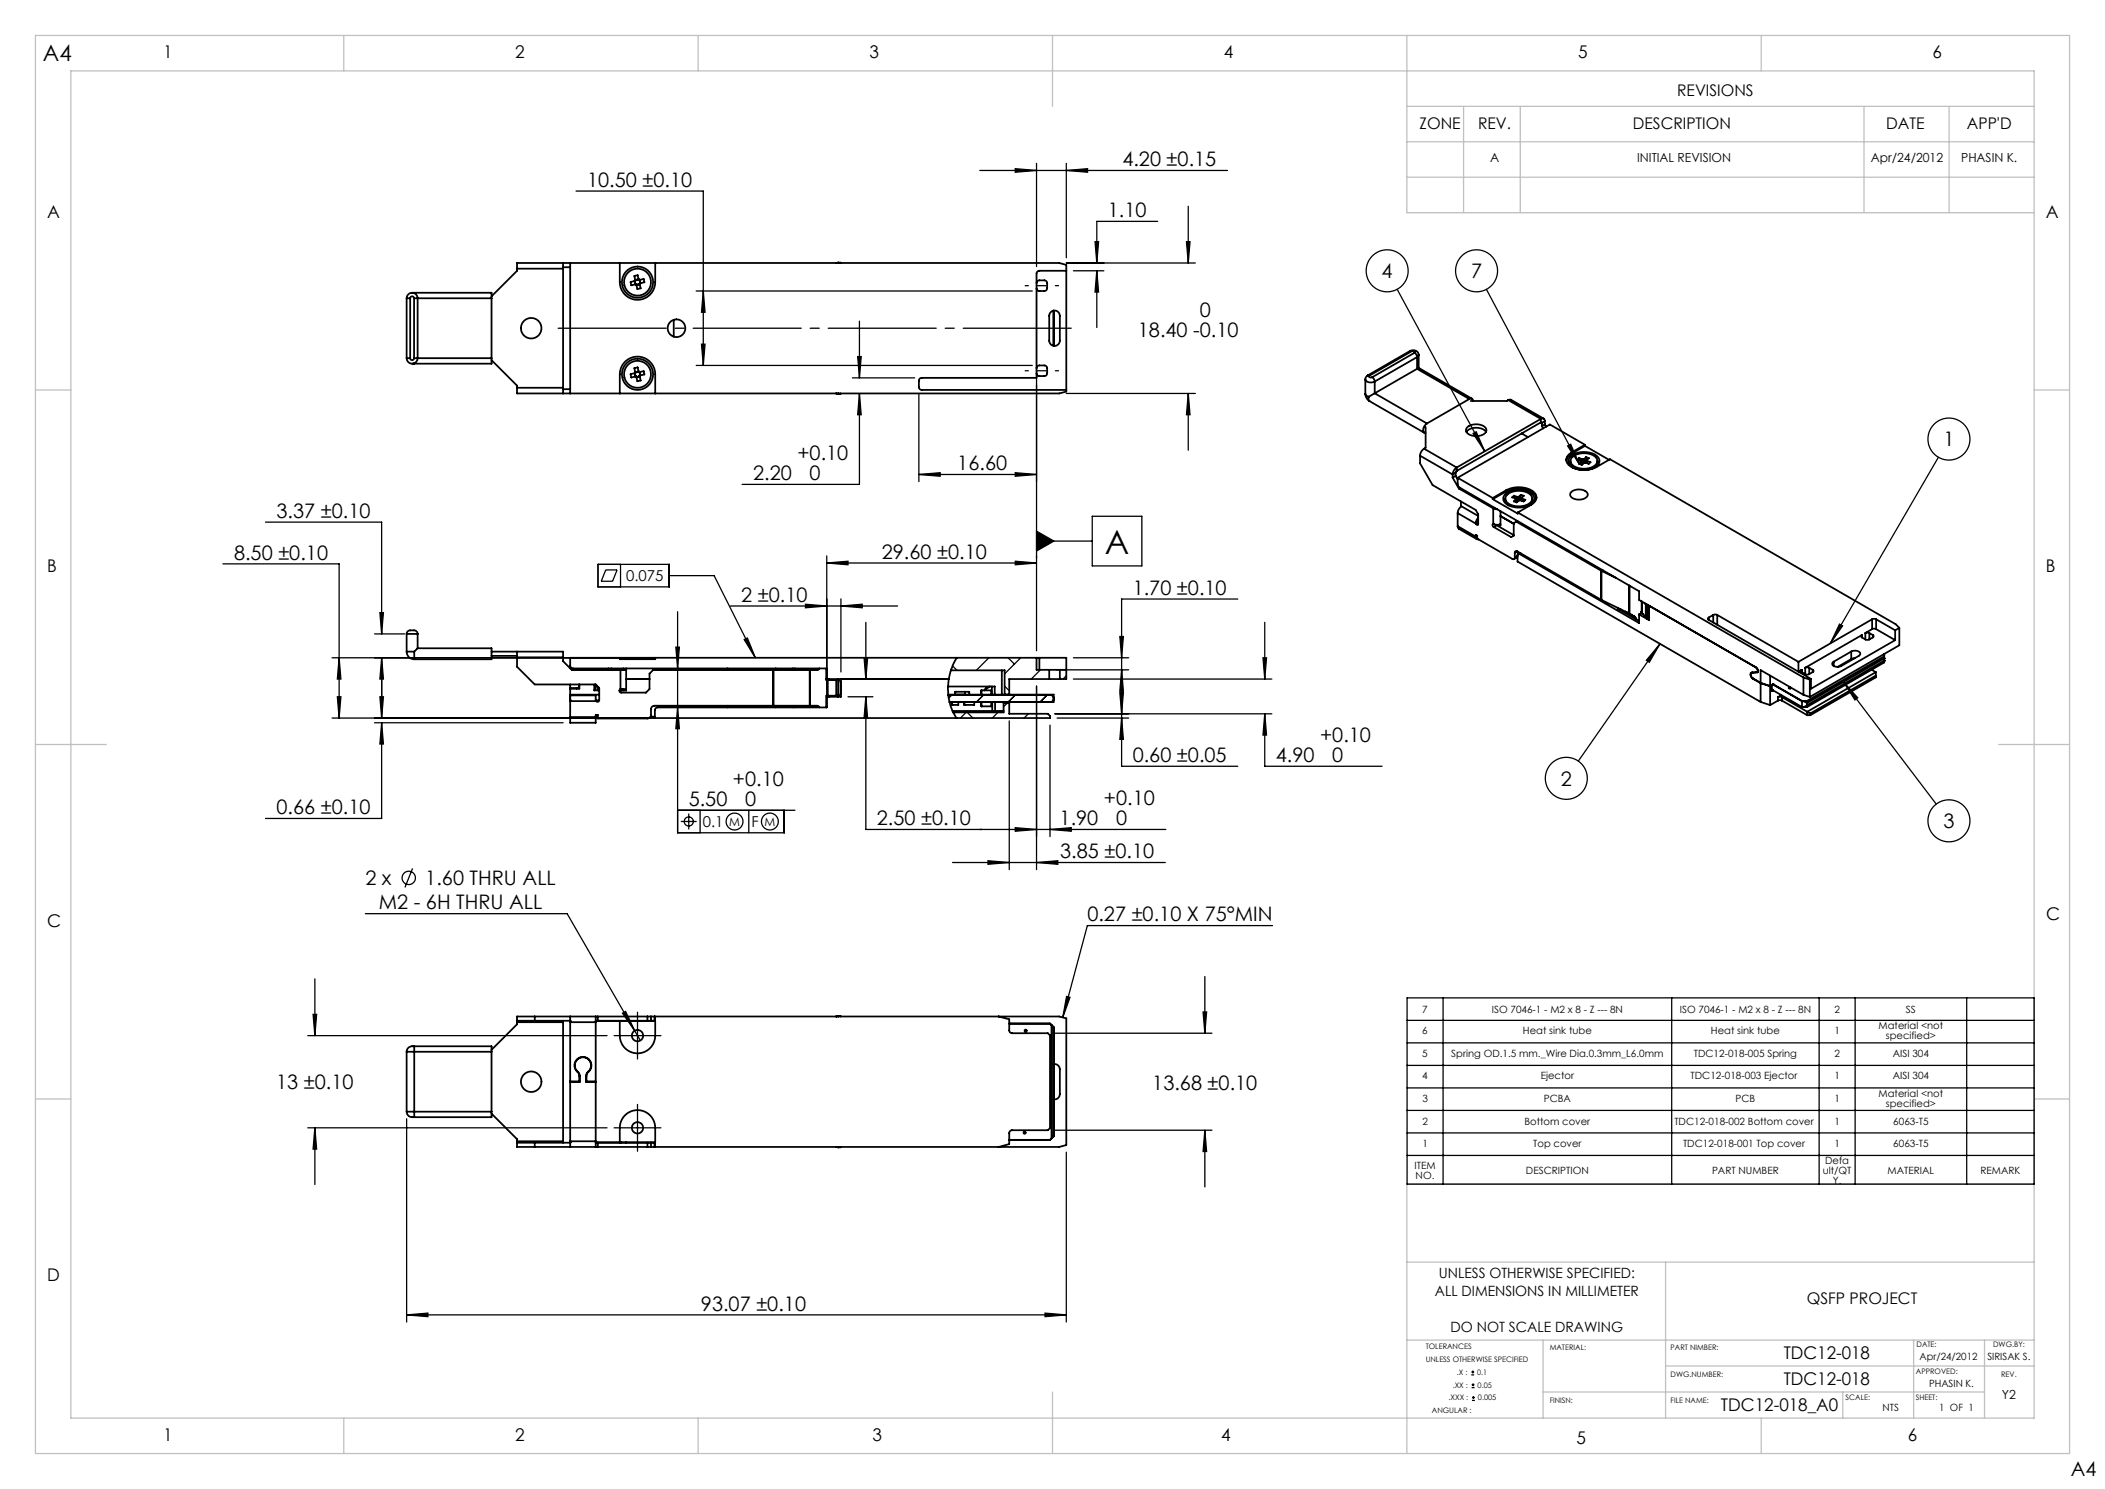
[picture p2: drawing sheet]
<svg xmlns="http://www.w3.org/2000/svg" width="297mm" height="210mm" viewBox="0 0 297 210" stroke-linecap="round" stroke-linejoin="round" font-family="sans-serif">
<g fill="none" stroke="#c0c0c0" stroke-width=".18">
<path d="M5 5h287v200h-287zM10 10h277v190h-277zM48.5 5v5M98.5 5v5M148.5 5v10M198.5 5v25h88.5M198.5 15h88.5M206.5 15v15M214.5 15v15M248.5 5v5M263 15v15M275 15v15"/>
<path d="M198.5 25h88.5M198.5 20h88.5M5 55h5M287 55h5M5 105h10M282 105h10M5 155h5M287 155h5M198.5 178h88.5M235 178v22M287 167h-88.5v38M148.5 196.3v8.7"/>
<path d="M198.5 189h88.5M217.7 189v11M217.7 196.3h62.3M235 192.7h52M260 196.3v3.7M270 189v11M280 189v11M48.5 200v5M98.5 200v5M248.5 200v5"/>
</g>
<g fill="none" stroke="#000" stroke-width=".18">
<path d="M81.3 26.9h17.9v24.6M138.2 24h35M143.2 23.8l3 .2-3 .3zM146.2 23v14.6M150.4 24l3-.2v.5zM150.4 37.1h18.3M150.4 23v13.4M151.4 38.2h4.4M154.5 34.1h.5l-.2 3zM154.8 38.2l.2 3h-.5zM154.8 38.2v8M163.3 31.2h-8.5v5.9"/>
<path d="M167.4 34.1h.5l-.2 3zM167.7 29.1v8M98.2 41h47.4M98.2 51.5h47.4M99 48.5h.5l-.3 3zM99.2 41l.3 3h-.5zM120.3 53.3h8.7M121 50.3h.5l-.2 3zM121.3 55.5l.2 3h-.5zM121.3 55.5v12.8h-16.6M121.3 45.3v8M129.6 55.6v12.3"/>
<path d="M146.2 53.3v38.5M150.4 55.5h18.3M167.7 55.5l.2 3h-.5zM167.7 55.5v8M197.1 40.8l12.4 22.8M209.7 40.8l13.1 24.6M31.5 79.5h16.3v21.8M37.5 73.6h16.3v15.8M84.4 79.6h10v3.2h-10zM87.6 79.6v3.2M116.6 79.4l3-.2v.5zM116.6 78.4v18.9"/>
<path d="M116.6 79.4h29.6M129.6 66.9l3-.2v.5zM129.6 66.9h16.6M143.2 79.2l3 .2-3 .3zM143.2 66.7l3 .2-3 .3zM146.2 74.9l2.5 1.4-2.5 1.4zM146.2 76.3h7.9M154.1 72.8h7v7h-7zM207.8 61.1l.5-.2 1.2 2.7zM221.2 62.9l.4-.2 1.2 2.7zM273.5 64.5l-15.3 26.2M46.8 92.8h44.6"/>
<path d="M47.6 98.3h.5l-.3 3zM47.8 92.8l.3 3h-.5zM52.8 89.4h4.3M53.6 86.4h.5l-.3 3zM53.6 98.3h.5l-.3 3zM53.8 92.8l.3 3h-.5zM53.8 92.8v8.5M85.5 80.4h1.6l-.7 1.6h-1.6zM94.4 81.2h6.4l5.8 11.6M95.4 91.3h.5l-.3 3zM95.6 99.8l.3 3h-.5zM95.6 86.3v31.2h15v-3.2"/>
<path d="M103 85.5h23.6M105 90.2l.4-.2 1.2 2.8zM113.6 85.2l3 .3-3 .2zM118.6 85.5l3-.3v.5zM118.6 84.5v10.3M119.6 98.3h3.6M121.9 92.8h.5l-.2 3zM122.2 98.3l.2 3h-.5zM122.2 98.3v18.7h42.3M122.2 87.8v8M134.3 98l-.5 .4M134.4 93.9l.6 .6"/>
<path d="M135 92.8l-.1 .1M138.8 98l-1 1M139.5 92.8l-1.7 1.7M141.7 96.8l.7 .6M142.1 99.2l-.5 .5M142.2 92.8l.9 .9M143.3 98l-1 1M144 92.8l-2.3 2.2M146.2 96.8v25.8M146.8 94.5l-1.3 1.3M147.8 98l-1.1 1M149 94.5h10.3"/>
<path d="M149.5 95.6l.2 .2M150.4 95.3l-.4 .5M151.4 92.8h7.9M151.4 95.8h28M158 89.8h.5l-.2 3zM158 97.7h.5l-.2 3zM158.3 94.5l.2 3h-.5zM174.6 84.5h-16.3v23.6h16.3M178.2 92.8h.5l-.3 3zM178.4 87.8v8M234.2 90.8l-11.5 16.5M234.2 90.8l-1.5 2.6-.4-.3z"/>
<path d="M259.5 88l.5 .3-1.8 2.4zM260.1 96.2l13.1 17.2M260.1 96.2l2 2.2-.4 .3zM46.8 101.3h44.6M52.8 101.9h26.6M53.8 101.9l.3 3h-.5zM53.8 101.9v13.5h-16.3M95.6 114.3h16.6M96.1 115.9h2.2M97.2 114.7v2.3M98.8 114.3v3.2M105.6 114.3v3.2"/>
<path d="M136.3 100.5l-.8 .8M136.5 100.5l.8 .8M140.8 100.5l-.8 .8M142.4 101.7v20.9M143.2 116.7l3 .3-3 .2zM145.1 100.7l-.6 .6M148.1 117l3-.3v.5zM148.1 102.3v15.7M148.8 100.7h30.6M149.1 101.3h10.2M158.3 101.3l.2 3h-.5zM178.4 100.7l.3 3h-.5z"/>
<path d="M178.4 100.7v7.4h16.6M44.4 138.1v8M51.6 128.9h28.4l10.3 17.9M58.2 122.5l-1.1 2.7M134.4 121.6h30M139.4 121.4l3 .2-3 .3zM146.2 121.6l3-.2v.5zM170 137.7v8M179.5 130.5h-26.1l-3.5 13M43.4 146.1h42.2M43.4 159.1h42.2M44.2 143.1h.5l-.3 3z"/>
<path d="M44.4 159.1l.3 3h-.5zM44.4 159.1v8M57.4 157.8v28.6M87.4 146.1h5M87.4 159.1h5M87.8 142.9l.5-.3 1.2 2.8zM89.9 143.6v5M89.9 156.6v5M148.8 145.7h22.2M148.8 159.4h22.2M150.5 140.5l.5 .2-1.1 2.8zM169.7 142.7h.5l-.2 3z"/>
<path d="M170 159.4l.2 3h-.5zM170 159.4v8M198.5 140.7h88.5v26.3h-88.5zM198.5 143.9h88.5M198.5 147.1h88.5M198.5 150.3h88.5M198.5 153.4h88.5M198.5 156.6h88.5M198.5 159.8h88.5M203.6 140.7v26.3M235.9 140.7v26.3M256.7 140.7v26.3"/>
<path d="M261.7 140.7v26.3M277.5 140.7v26.3M150.4 162.5v23.9M198.5 163h88.5M57.4 185.4l3-.2v.5zM57.4 185.4h93M147.4 185.2l3 .2-3 .3zM207.6 193.9h.4M207.6 193.5h.4M207.6 195.7h.4M207.6 195.3h.4M207.7 197.5h.4"/>
<path d="M207.7 197.1h.4M207.8 193.3v.4M207.8 195.1v.4M207.9 196.9v.4"/>
<circle cx="195.7" cy="38.2" r="2.96"/>
<circle cx="208.3" cy="38.2" r="2.96"/>
<circle cx="275" cy="61.9" r="2.96"/>
<circle cx="97.2" cy="115.9" r=".64"/>
<circle cx="103.6" cy="115.9" r="1.19"/>
<circle cx="108.6" cy="115.9" r="1.19"/>
<circle cx="221" cy="109.8" r="2.96"/>
<circle cx="275" cy="115.8" r="2.96"/>
<circle cx="57.7" cy="123.8" r=".94"/>
</g>
<path d="M87.4 146.1h-.8M87.4 159.1h-.8M89.9 143.6v-.8M89.9 148.6v.8M89.9 156.6v-.8M92.4 146.1h.8M92.4 159.1h.8M89.9 161.6v.8" fill="none" stroke="#000" stroke-width=".18" stroke-dasharray="15.2 1.3 1.3 1.3"/>
<path d="M144.6 40.3h4.7M144.6 52.3h4.7" fill="none" stroke="#000" stroke-width=".18" stroke-dasharray="15.2 1.3 1.3 1.3" stroke-dashoffset="14.8"/>
<path d="M151.4 46.3h-73" fill="none" stroke="#000" stroke-width=".18" stroke-dasharray="15.2 1.3 1.3 1.3" stroke-dashoffset="-.3"/>
<g fill="#000">
<path d="M146.2 74.9l2.5 1.4-2.5 1.4zM105 90.2l.4-.2 1.2 2.8z"/>
<path d="M207.8 61.1l.5-.2 1.2 2.7zM221.2 62.9l.4-.2 1.2 2.7zM259.5 88l.5 .3-1.8 2.4zM260.1 96.2l2 2.2-.4 .3zM234.2 90.8l-1.5 2.6-.4-.3z"/>
<path d="M118.6 85.5l3-.3v.5zM113.6 85.2l3 .3-3 .2zM116.6 79.4l3-.2v.5zM143.2 79.2l3 .2-3 .3zM121.9 92.8h.5l-.2 3zM122.2 98.3l.2 3h-.5zM95.4 91.3h.5l-.3 3zM95.6 99.8l.3 3h-.5zM158 89.8h.5l-.2 3zM158.3 94.5l.2 3h-.5zM158 97.7h.5l-.2 3zM158.3 101.3l.2 3h-.5zM146.2 121.6l3-.2v.5zM139.4 121.4l3 .2-3 .3zM143.2 116.7l3 .3-3 .2zM148.1 117l3-.3v.5zM178.4 100.7l.3 3h-.5zM178.2 92.8h.5l-.3 3zM47.8 92.8l.3 3h-.5zM47.6 98.3h.5l-.3 3zM53.8 92.8l.3 3h-.5zM53.6 86.4h.5l-.3 3zM53.6 98.3h.5l-.3 3zM53.8 101.9l.3 3h-.5zM99.2 41l.3 3h-.5zM99 48.5h.5l-.3 3zM167.4 34.1h.5l-.2 3zM167.7 55.5l.2 3h-.5zM154.8 38.2l.2 3h-.5zM154.5 34.1h.5l-.2 3zM150.4 24l3-.2v.5zM143.2 23.8l3 .2-3 .3zM143.2 66.7l3 .2-3 .3zM129.6 66.9l3-.2v.5zM121.3 55.5l.2 3h-.5zM121 50.3h.5l-.2 3zM169.7 142.7h.5l-.2 3zM170 159.4l.2 3h-.5zM150.5 140.5l.5 .2-1.1 2.8zM147.4 185.2l3 .2-3 .3zM57.4 185.4l3-.2v.5zM44.2 143.1h.5l-.3 3zM44.4 159.1l.3 3h-.5zM87.8 142.9l1.7 2.5-1.2-2.8z"/>
</g>
<g fill="none" stroke="#000" stroke-width=".25">
<path d="M72.9 37.9v-.8h76.5l1 .3v17.8l-1 .3h-76.5v-.8M72.9 37.9v.3l-3.5 3.6M72.9 37.9h6.5M79.4 37.1v.8M79.4 37.9v16.8M79.4 37.7h1M80.4 37.1v18.4M87.4 37.1v2.7a2.5 2.5 0 0 0 2.5 2.5 2.5 2.5 0 0 0 2.5-2.5v-2.7M89.5 39.6l-.5 .2 .1 .4 .5-.1M89.6 39.6v.2M89.6 39.8v.1M89.6 39.9l.1 .2"/>
<path d="M89.6 39.5l.1 .1M89.6 39.5l-.1 .1M89.6 39.6h-.1M89.7 39.6h-.1M89.8 39.5l-.1 .1M89.8 39.5h-.2M89.9 39.4l-.1 .1M89.9 39.4l.2 .1M90.1 39.4l.2 .1M90.1 39.4v.1M90.1 39.4l-.1-.6-.5 .1 .1 .6M90.1 39.4h-.2"/>
<path d="M90.1 39.5h.1M90.1 39.5l.2 .2M90.2 39.5l.1 .2M90.2 40l.1 .1M90.2 40l-.1 .1M90.3 39.5h-.2M90.3 39.5l.5-.2 .1 .5-.5 .1M90.3 40h-.1M90.3 39.7v.1M90.3 39.8v.2M90.3 39.8v.1M90.4 39.9l-.1 .2"/>
<path d="M90.4 39.9l-.1 .1M118.3 37l-.3 .1M118.3 37v.1M118.3 37h.1M118.3 37l.3 .1M146.2 39.9a.4 .4 0 0 1 .4-.4h.7a.4 .4 0 0 1 .4 .4v.7a.4 .4 0 0 1-.4 .4h-.7a.4 .4 0 0 1-.4-.4M150.4 38.2h-3.8a.4 .4 0 0 0-.4 .4v14.7h-16.2a.4 .4 0 0 0-.4 .4v.9a.4 .4 0 0 0 .4 .4h20.4M57.4 42.1h.5M57.4 42.1a.78 .78 0 0 1 .7-.8 .78 .78 0 0 1 .8 .8M57.4 50.5h.5M57.4 50.5a.78 .78 0 0 0 .7 .8 .78 .78 0 0 0 .8-.8M57.4 42.1v8.4"/>
<path d="M57.9 42.1a.27 .27 0 0 1 .2-.3 .27 .27 0 0 1 .3 .3M57.9 50.5a.27 .27 0 0 0 .2 .3 .27 .27 0 0 0 .3-.3M57.9 42.1v8.4M58.1 41.3h.3M58.1 51.3h.3M58.4 42.1h.5M58.4 50.5h.5M58.4 42.1v8.4M58.4 41.3h11v.8M58.4 41.3v.1M58.4 51.2v.1M58.9 42.1v8.4"/>
<path d="M58.9 42.1h10.5M58.9 50.5h10.5M69.4 50.5v.8h-11M69.4 50.8l3.5 3.6v.3M69.4 42.1v8.4M72.9 54.7h6.5M79.4 54.7v.8M79.4 54.9h1M87.4 55.5v-2.7a2.5 2.5 0 0 1 2.5-2.5 2.5 2.5 0 0 1 2.5 2.5v2.7M89.5 52.6l-.5 .2 .1 .4 .5-.1M89.6 52.6v.2M89.6 52.8v.1"/>
<path d="M89.6 52.9l.1 .2M89.6 52.5l-.1 .1M89.6 52.5l.1 .1M89.6 52.6h-.1M89.6 40.1l.2 .1M89.6 53.1l.2 .1M89.7 52.6h-.1M89.7 40.1h-.1M89.7 40.1h.1M89.7 53.1h-.1M89.7 53.1h.1M89.8 40.1v.1"/>
<path d="M89.8 40.1h.2M89.8 53.1v.1M89.8 53.1h.2M89.8 52.5l-.1 .1M89.8 52.5h-.2M89.9 52.4l-.1 .1M89.9 52.4l.2 .1M90 40.1l-.2 .1M90 53.1l-.2 .1M90.1 40.1h-.1M90.1 53.1h-.1M90.1 52.4l.2 .1"/>
<path d="M90.1 52.4v.1M90.1 52.4l-.1-.6-.5 .1 .1 .6M90.1 52.4h-.2M90.1 52.5h.1M90.1 52.5l.2 .2M90.2 52.5l.1 .2M90.2 53l.1 .1M90.2 53l-.1 .1M90.3 52.5h-.2M90.3 52.5l.5-.2 .1 .5-.5 .1M90.3 53h-.1M90.3 40.1h-.2"/>
<path d="M90.3 53.1h-.2M90.3 40.1l.1 .6-.5 .1-.1-.6M90.3 53.1l.1 .6-.5 .1-.1-.6M90.3 52.7v.1M90.3 52.8v.2M90.3 52.8v.1M90.4 52.9l-.1 .1M90.4 52.9l-.1 .2M95.1 45.1v2.4M118 55.5h.1M118 55.5h.3M118.3 55.5h.1"/>
<path d="M118.6 55.5h-.3M146.2 51.9a.4 .4 0 0 1 .4-.4h.7a.4 .4 0 0 1 .4 .4v.7a.4 .4 0 0 1-.4 .4h-.7a.4 .4 0 0 1-.4-.4M148.2 44.1a.75 .75 0 0 1 .8-.3 .75 .75 0 0 1 .5 .7v3.5a.75 .75 0 0 1-.7 .8 .75 .75 0 0 1-.8-.8v-3.5zM148.7 43.8v5M192.6 55.5a1.24 1.24 0 0 0 .6 1.1M192.6 55.5l.2 .3 .3 .2M193 53l-.3 .2-.1 .3M193 53h.2M193.1 56v.3l.1 .3M193.2 53l-.1 .1 .1 .1h.4M193.2 56.6l7.7 4.4M193.6 53.2l.3 .3 .1 .3"/>
<path d="M194 55.5l-.9 .5M194 53.8l-.3 .1a.83 .83 0 0 1-1.1-.4v2M194 55.5l7.3 4.2M194 53.8v1.7M198.9 49.5a.77 .77 0 0 1 1.3 .5M198.9 49.5h.3M198.9 49.5l-5.9 3.5M199.2 49.5h.4l.1 .1-.1 .2M199.2 49.5l-6 3.5M199.6 49.8l.2 .2 .1 .4M199.6 49.8l-6 3.4M199.9 50.4l.3-.4v1.9"/>
<path d="M199.9 52l-5.9 3.5M199.9 52l7.4 4.3M199.9 50.4l-5.9 3.4M199.9 50.4v1.6M200.2 51.9l-.3 .1M200.2 51.9l7.5 4.3M201.3 59.7l-.2 .2a.8 .8 0 0 0-.1 1.1l.1 .1M207.3 56.3l.2-.1a.32 .32 0 0 1 .4 .4M207.3 56.3l-6 3.4M212.8 56.4h.4l4.6 2.6M212.8 56.4l-.2 .2h-5.1M212.8 56.4l4.6 2.7"/>
<path d="M217.4 59.1a.35 .35 0 0 1 .4-.1 .35 .35 0 0 1 .2 .4M217.4 59.6l.1 .1M217.4 59.1l-11.9 6.8M217.4 59.1v.5M217.4 59.6l-11.9 6.8M217.5 59.7v.4M218 59.4l-.5 .3M218 59.9l-.5 .2M218 59.9l.1 .3M218 59.4v.5M200.4 64.3v1.1l1.7 3 6.1 3.5 .4 .6v1.5h-.2l-.2-.1M200.4 64.3l4.6 2.6"/>
<path d="M200.9 63.3a1.26 1.26 0 0 0-.5 1M200.9 63.3l4.6 2.6M201.1 60.2v3l-.2 .1M205 66.9v.5M205 67.4l.8 1.5M205.4 66.7l-.4 .2M205.4 67.1l-.4 .3M205.4 67.1l.3 .5M205.4 66.7v.4M205.5 65.9a1.25 1.25 0 0 0-.5 1M205.5 66.4l-.1 .3M205.5 65.9v.5"/>
<path d="M205.7 74.2l.1 .4 2.6 1.4M205.7 67.4v.9l.2 .5 25.4 14.6v1.2l16.5 9.5a.41 .41 0 0 1 .1 .7M205.7 74.2l2.5 1.5M205.7 72.4v1.8M205.7 72.4l2.5 1.5M205.7 67.4l4.9 2.8M205.8 68.9l4.9 2.8M206 68.8l-.2 .1M206.1 70.7v.7l2.5 1.4M206.2 71.4a1.26 1.26 0 0 0-.5 1M206.9 60.9a1.92 1.92 0 0 1 2.8 0M207 60.2a1.91 1.91 0 0 1 2.7 .3 .92 .92 0 0 1-1 1h-.7a1.09 1.09 0 0 1-1.2-.9z"/>
<path d="M208.2 75.7l.1 .3 .3 .1M208.2 73.6v.3M208.4 75.6v.4l5 2.8a.22 .22 0 0 0 .2 0 .22 .22 0 0 0 .1-.2M208.4 75.6l-.2-.2v.3M208.4 75.6l-.2 .1M208.6 73l-.4 .6M208.6 73.6h-.4M208.6 73.7l-.4 .2M210.6 70.4l3.5 2v-.1M210.6 70.2v.2M210.7 73.9a.24 .24 0 0 0-.1 .2 .24 .24 0 0 0 .1 .2M210.7 71.7l.6 .1"/>
<path d="M210.7 73.9l.5 .1 .5-.1M210.7 71.7v2.2M210.8 71.6l-.1 .1M211.1 74l.1 .1M211.2 74.1l-.5 .2M211.2 74.1l2.4 1.4M211.7 72.8l1.9 1.1M211.7 72.1v2l-.2-.1M212.4 70.3v.3a.87 .87 0 0 0 .5 .7M212.5 69.6a3.1 3.1 0 0 1 3.8 .2 .92 .92 0 0 1-.5 1.4 3.1 3.1 0 0 1-3.5-.4 .83 .83 0 0 1 .2-1.2zM212.5 69.1a3.7 3.7 0 0 1 4 .4 1.03 1.03 0 0 1-.4 1.7l-2 1.1M212.5 69.3a3.7 3.7 0 0 1 4 .3l.3 .6"/>
<path d="M212.5 69.1l-1.9 1.1M212.5 69.3l-1.9 1.1M212.5 69.1v.2M212.7 69.7a2.61 2.61 0 0 1 3.4 .3 .93 .93 0 0 1-.7 1.2 2.58 2.58 0 0 1-2.9-.6 .72 .72 0 0 1 .2-.9zM213.6 69.9l-.2 .2 .5 .2v.1M213.6 69.9l.5 .2M213.6 69.9l.2 .4M213.7 78v.6M213.9 70.4v.4M213.9 70.6l.1 .2M213.9 73.6l12 6.9M213.9 73.6l-.3 .2v1.8l-.4 .2-2.5-1.5"/>
<path d="M214.1 77.8a.22 .22 0 0 0-.3-.1 .22 .22 0 0 0-.1 .3M214.1 77.8l11.8 6.8M214.1 77.8l-.4 .2M214.1 73.5l-.2 .1M214.1 70.1l.1 .6M214.1 78.5l-.5 .3M214.1 78.4l-.4 .2M214.1 77.8v.4M214.1 72.3l40.4 23.2M214.3 70.1h-.2M214.3 70.1v.5M214.4 78.1a.17 .17 0 0 0-.2 0 .17 .17 0 0 0-.1 .2v.9l34.3 19.8"/>
<path d="M214.4 78.1l16.9 9.8v-1.3M214.4 78l-.2 .1M214.6 78l-.2 .1M214.6 69.8l-.3 .3M214.6 69.8l.4 .1-.3 .3M214.6 69.8l-.2 .8M214.7 70.2v.1M214.7 70.2v.4M214.7 61.1l.9 .6M214.7 70.3l.5 .2-.2 .2-.7-.1-.3 .3-.4-.2 .3-.3M214.7 70.3v.3M216.2 70.3a.92 .92 0 0 1-.5 1"/>
<path d="M217.5 60.1l.2 .3M221.6 65v.3a.87 .87 0 0 0 .4 .7M221.7 64.3a3.1 3.1 0 0 1 3.8 .2 .92 .92 0 0 1-.5 1.4 3.1 3.1 0 0 1-3.5-.4 .83 .83 0 0 1 .2-1.2zM221.7 69.4a1.71 1.71 0 0 1 2.3 .2 .78 .78 0 0 1-.9 .8l-.3 .1a1.1 1.1 0 0 1-1.3-.8zM221.7 63.8a1.11 1.11 0 0 0-.7 1.2 1.11 1.11 0 0 0 .9 1 3.9 3.9 0 0 0 3.4-.1l1.9-1.1 40.3 23.2 .5 .6M221.7 64a1.3 1.3 0 0 0-.7 .9M221.7 63.8v.2M221.9 64.4a2.61 2.61 0 0 1 3.4 .3 .93 .93 0 0 1-.8 1.2 2.58 2.58 0 0 1-2.8-.6 .72 .72 0 0 1 .2-.9zM222 65.9l-.1 .1M222.8 64.6l-.2 .2 .4 .2 .1 .1M222.8 64.6l.5 .2M222.8 64.6l.2 .4"/>
<path d="M223.1 65.1v.4M223.1 65.3l.1 .2M223.3 64.8l.1 .6M223.5 64.8h-.2M223.5 64.8l-.1 .5M223.6 62.7l-1.9 1.1M223.6 62.7l-4.9-2.8-13 7.5M223.6 62.9l-1.9 1.1M223.6 62.9l3.4 1.9M223.6 62.7v.2M223.8 64.5l-.3 .3M223.8 64.5l.4 .1-.3 .3"/>
<path d="M223.8 64.5l-.2 .8M223.9 64.9v.1M223.9 64.9v.4M223.9 65l.5 .2-.2 .2-.7-.1-.3 .3-.4-.2 .3-.3M223.9 65v.3M225.4 65a.92 .92 0 0 1-.5 1M57.4 91.9h1M57.4 89.4h1.5M57.4 91.9a1.08 1.08 0 0 0 1 1.1M57.4 89.4a.82 .82 0 0 1 1-.5 .5 .5 0 0 1 .5 .5M57.4 89.4v2.5M58.4 91.9v1.1"/>
<path d="M58.9 91.4l-.5 .5M58.9 91.4h10.5v1.6h-11M58.9 89.4v2M69.4 91.9h10v.8M69.4 92.5h3.5M72.9 91.9v.8M72.9 92.7h6.5M72.9 92.7v1.3l2.5 2.5h8.6M79.4 92.7v.6l1.3 1.2h6.8M80.4 98.8h.1M80.4 93.9a.4 .4 0 0 0 .4 .4h35.8v1.6M80.4 98.1h3.6l.1 .8h-3.7z"/>
<path d="M80.4 98h4.1M80.4 96.5v4.8M81.3 97.1h.1M81.7 96.5v.6h-1.3M83.8 96.5v.9h.7M84 96.5l.5 .5v1.7a.25 .25 0 0 1-.1 .3 .25 .25 0 0 1-.3-.1M84 96.5l-.1 .9M84.1 98.8h.4M84.2 96.7l.1 .7M84.5 96.9v.3M84.5 97.1v.3M85.8 94.3v.2"/>
<path d="M86.2 94.3v.2M87.4 92.8h5M87.4 92.8h-7v1.5M87.4 92.8v.2h5v-.2M87.5 97.2v.2M87.5 94.5h.8M87.5 94.5v2.7M87.7 97.2h.6M87.7 97.2h-.2M87.7 97.2h.1M87.7 97.2v.2M87.9 97.4v-.2v.2"/>
<path d="M87.9 94.3v.2M88.3 97.2l.1 .2M88.3 95.8h3.3M88.3 94.3v3.1h-.9M92.4 92.8h53.8M102.6 94.3v.2M102.6 99.5v.3M109.1 94.5h-17l-.5 .5v2.2l-.5 .5h-3.5a.25 .25 0 0 1-.2-.2 .25 .25 0 0 1 .1-.3M109.1 99.5h-16.8a.5 .5 0 0 0-.5 .5v.8a.5 .5 0 0 1-.5 .5h-7v-.5h-.3v.3M109.1 99.5h.1M109.1 94.5h.1M109.1 94.5v5"/>
<path d="M109.1 99.5h6.2l.3 .3M109.4 94.3v.2M109.4 99.5v.3M111.8 94.3v.2M111.8 99.5v.3M112.1 94.3v.2M112.1 99.5v.3M114.2 94.5h.1M114.2 94.5v5M114.3 99.5h.1M115.6 94.3l-.3 .2h-6.2M116.6 95.8h17.3"/>
<path d="M116.6 94.3v1.6h.1M116.6 98.1v1.7h-23.8a.4 .4 0 0 0-.4 .4v1.1M116.7 95.9h.1M116.7 98.1h.1M116.7 98.1h-.1v1.7M116.7 95.9v2.2M116.8 95.9h1.2M116.8 98.1h1.2M116.8 95.9v2.2M117 95.8v.1M117 98.1v.2M118 95.9h.3"/>
<path d="M118 98.1h.3M118 95.9v2.2M118.2 95.8v.1M118.2 98.1v.2M118.3 95.9l.2 .1 .1 .2v1.7l-.1 .2h-.2M118.3 95.9v2.2M118.6 95.8v2.5h-2M133.8 96.8h6.5v1.2M133.8 98h14.9v1h-14.7M133.8 98h14.6l.3 .3M133.9 95.8a7.7 7.7 0 0 0 1 5.5M134.2 94.5h7.5v3.5"/>
<path d="M134.3 99v.4M134.3 99.4h.1M134.8 97.6v.4M134.8 97.6h2v.4M134.8 97.6h.1M134.8 98h.1M135 92.8l-.5 .9-.6 2.1M135.2 99v.4h-.9M136.1 99v.4M136.1 99.4h.1M136.2 97.6v.4M137.5 99v.4h-1.4"/>
<path d="M138.5 97.4h1.4v.6M138.5 97.4v.6M138.5 99v.6M138.5 97.4h.1M138.5 99.6h.1M139.6 96.8a.93 .93 0 0 0-.7 .6M139.7 96.8l-.6 .3-.2 .3M139.9 99v.6h-1.4M139.9 96.8v1.2M140 99v1.3M140.4 98h.1M140.4 99v1.3"/>
<path d="M141.3 94.5v3.5M142.4 98h.1M142.4 99v1.7h5.4l.3 .3v.3h-55.7M142.4 99.2h-.8v1.3h-7.1M146.2 92.8h.4M146.2 92.8v1.7h1.8M146.6 92.8h3.8v3h-.9M146.6 92.8v1.7M148 94.5h1.5M148 95.8h1.5M148 95.8h-5.6v2.2M148 94.5v1.3"/>
<path d="M148.7 98.7l-.3 .3M149.5 94.5h.9M149.5 94.5v1.3M225.9 80.5h.1M225.9 84.6h.1M225.9 80.5v4.1M226 80.5v4.1M226 80.5l2 1M226 84.6l3.9 1.9M226.1 80.4l-.2 .1M226.1 80.4l-.1 .1M228.2 85.7l.1 .2 3 1.7"/>
<path d="M228.7 85.9l-.2 .1M229.3 86.3l1.5 .8M229.9 86.5h.1M229.9 82.6v3.9M229.9 86.5l.8 .5 .1 .3M231.5 86.5l.3 .1M231.5 86.5l-.2 .1M231.6 86.4h.1M231.6 86.4l-.1-.1v.2M231.6 84.8v1.6M231.7 86.4l.5 .7M231.7 84.8v1.6"/>
<path d="M232 85l.2 .3M232.2 85.3l.2 .1M232.2 87.1l.2 .1M232.2 85.3v1.8M232.4 85.2l-.2 .1M232.4 85.4h.1M232.4 85.4v1.8M232.4 85.4l.1-.1-.1 .1M232.4 85.4l.2 .4M232.6 87.1l-.1 .1h-.1M232.6 85.8v1.3M232.7 87.2h-.2"/>
<path d="M232.7 85.4v2.1l-1.4-.9M232.7 85.8h-.1M232.7 87.1h-.1M241.1 87.1a.17 .17 0 0 0-.1 .2 .17 .17 0 0 0 .1 .1M241.1 87.4l14.4 8.4M241.1 87.1v.3M241.7 86.7h.6M241.7 86.7l-.6 .4M241.7 86.7v1.1M242.3 86.7l11.4 6.6M242.3 86.7v1.4M247.2 94.9a.46 .46 0 0 0 .1 .8l1.1 .6"/>
<path d="M247.2 94.8l-.1 .1M247.3 94.8l-.1 .1M247.3 95.7l1.1 .6M247.4 95.7h-.1M247.7 94.1a.41 .41 0 0 1 .1 .7l-.7 .1a.52 .52 0 0 0 .2 .8M247.9 94.8l-.7 .1M248 94.8h-.1M248.1 94.7l-.2 .1M248.4 96.3v-1.8l6.1 3.5M248.4 96.3v2.7M248.4 96.3l1.4 .5M248.4 99l1.4 .4"/>
<path d="M249.8 96.8l.4-.3 4 2.4M249.8 95.3v1.5M249.8 96.8v2.6M250 96.6h.1M250 97.3l4.2 2.4M250 96.6l-.2 .2M250 96.6v.9l.2-.1M250.1 96.5h.1M250.2 96.5h.1M250.2 96.5l4 2.4h.3M250.2 97.4h.1M250.9 98.3h.5"/>
<path d="M250.9 98.8h.5M250.9 98.3v.5M250.9 98.8l-1.1 .6M251.3 98l-.4 .3M251.4 98.8l3.6 2.1M251.4 98.3l4 2.3M251.4 98.3v.5M253.7 93.3v1.4l.5-.2M254.2 94.5a.17 .17 0 0 0-.1 .1 .17 .17 0 0 0 .1 .2M254.2 94.8l.5 .3M254.2 94.5v.3M254.2 98.9h.8"/>
<path d="M254.2 98.9v.8M254.5 95.5l.9 .3M254.5 95.5v2.5M254.5 98l.9 .3M254.5 98.9h.1M254.5 99.7h.1M254.7 95.1h.6M254.7 94.2h.6M254.7 94.2v.9M255 98.9v.8M255 99.7h-.8M255.3 94.2l.5 .3"/>
<path d="M255.3 94.2v.9M255.4 95.8v2.5M255.5 95.8h-.1M255.8 94.5a.17 .17 0 0 1 .1 .1 .17 .17 0 0 1-.1 .2M255.8 94.8l-.5 .3M255.8 94.5v.3M258.7 93.3v.6M261.2 91.9l.5-.1a.53 .53 0 0 1 .5 0 .53 .53 0 0 1 .2 .6l-2.6 1.5-.5 .2a.53 .53 0 0 1-.6-.1 .53 .53 0 0 1-.1-.6l.1-.1M261.2 91.9l-2.5 1.4M261.2 91.9v1.1M261.2 93l-1.9 1.1M261.7 92.8l-.5 .2"/>
<path d="M262.7 89.6a.17 .17 0 0 0-.1 .1 .17 .17 0 0 0 .1 .2M262.7 89.6l-8 4.6M262.7 89.9l.5 .3M262.7 89.6v.3M263.2 90.2h.6M263.2 89.3h.6M263.2 89.3v.9M263.8 89.3l.4 .3M263.8 89.3v.9M264.1 94.5l.6 .3M264.1 87.3h.6M264.1 88.7h.6"/>
<path d="M264.1 87.3l-10.4 6M264.1 88.7l-.9 .6M264.1 87.3v1.4M264.2 89.6a.17 .17 0 0 1 .2 .1 .17 .17 0 0 1-.2 .2M264.2 89.9l-.4 .3M264.2 89.6v.3M264.7 94.8l-9.7 5.6v.5M264.7 94.8v.7l-9.3 5.4M264.7 95.3l-9.3 5.3M264.7 87.3l2.7 1.6M264.7 88.7l2.7 1.6M264.7 87.3v1.4"/>
<path d="M265.8 92.9h.1M265.8 93.2h.1M265.8 92.2v1.2l-10.8 6.3M265.8 92.6l-10.8 6.3M265.8 92.9l-10.8 6.2-.5-.2M265.8 93.2l-11.3 6.5M267.4 88.9v1.4M267.4 90.3l-11.9 6.8v-1.3M268 88.6l-.6 .3M268 88.6v2.4l-12.6 7.3M80.4 101.3h.1M80.4 101.1h3.6v.8h-3.6z"/>
<path d="M84 101.3h.3M91.6 101.3h.8M91.8 101.1h.6M134.4 100.3h6.8M141.2 100.3h.4M141.2 100.3v.2M255 100.9h.4M255.4 100.6v.3M57.4 156.8a.94 .94 0 0 0 1 .8M57.4 156.8h1M57.4 148.3h1M57.4 148.3v8.5"/>
<path d="M58.4 147.6h-.2a.78 .78 0 0 0-.8 .7M58.4 147.6h11v.7M58.4 156.8v.8M58.4 147.6v.7M58.4 156.8h11M58.4 148.3h11M58.4 148.3v8.5M69.4 156.8v.8h-11M69.4 157.1l3.5 3.6v.3M69.4 148.3v8.5M72.9 144v.2M72.9 144h7.5v17.2h-7.5"/>
<path d="M72.9 144.2v.3l-3.5 3.6M72.9 144.2h6.5M75.4 143.4v.6M79.4 144v.2M79.4 144.2v16.8M80.4 152.6h1.4v-.9l-.1-.4a1.16 1.16 0 0 1-.5-1.5 1.16 1.16 0 0 1 1.5-.6 1.16 1.16 0 0 1 .6 1.5l-.6 .8v1.1h1.3v8.4M80.4 143.4v.8h3.6M80.4 144h.1M84 144.2v8.3h-1.3l.1-.8 .1-.3a1.23 1.23 0 0 0 .3-1.9 1.23 1.23 0 0 0-1.9 0 1.23 1.23 0 0 0 .3 1.9l.1 .3v.8h-1.3M84 143.4v.8M84 144h8.4v2.1a2.5 2.5 0 0 1-2.5 2.5 2.5 2.5 0 0 1-2.5-2.5v-2.1M84 144h7.3"/>
<path d="M84.3 143.4v.6M87.6 144h.1M88.3 144h.1M91.3 144h.5M91.3 143.4h.5M91.3 143.4h-18.4v.6M91.3 143.4v.6M91.8 144h.5M91.8 143.4h.5M91.8 143.4v.6M92.3 143.4h57.1l1 .2v17.9l-1 .3h-57.1M92.3 144h.1"/>
<path d="M92.3 143.4v.6M92.4 143.4v.6M118 143.4h.1M118.3 143.3l-.3 .1M118.3 143.3v.1M118.3 143.3h.1M118.3 143.3l.3 .1M140.9 143.4l1.5 .4v1.5a.4 .4 0 0 0 .4 .4h5l.3 .3v13.1l-.3 .3h-5a.4 .4 0 0 0-.4 .4v1.6l-1.5 .4M142.4 144.4h5.8l.5 .5v15.4l-.5 .5h-5.8M148.4 144.6v16M148.7 150.1a.75 .75 0 0 1 .8 .7v3.5a.75 .75 0 0 1-.8 .7M72.9 161v.2"/>
<path d="M72.9 161.2v.6h18.4M72.9 161h6.5M75.4 161.2v.6M79.4 161v.2M80.4 161.1h.1M84 161h-3.6v.8M84 161v.8M84 161.1h8.4v-2a2.5 2.5 0 0 0-2.5-2.5 2.5 2.5 0 0 0-2.5 2.5v2M84 161.2h7.3M84.3 161.2v.6M87.7 161.1l-.1 .1M88.3 161.1v.1"/>
<path d="M91.3 161.2h.5M91.3 161.8h.5M91.3 161.2v.6M91.8 161.2h.5M91.8 161.8h.5M91.8 161.2v.6M92.3 161.2h.1M92.3 161.2v.6M92.4 161.1v.7M118 161.8h.1M118 161.8h.3M118.3 161.8h.1"/>
<path d="M118.6 161.8h-.3"/>
<circle cx="89.9" cy="39.8" r="2.2"/>
<circle cx="89.9" cy="39.8" r="1.9"/>
<circle cx="74.9" cy="46.3" r="1.45"/>
<circle cx="89.9" cy="52.8" r="2.2"/>
<circle cx="89.9" cy="52.8" r="1.9"/>
<circle cx="95.4" cy="46.3" r="1.25"/>
<circle cx="252.5" cy="97.1" r=".13"/>
<circle cx="74.9" cy="152.6" r="1.45"/>
<circle cx="89.9" cy="159.1" r=".8"/>
<circle cx="89.9" cy="146.1" r=".8"/>
<circle cx="144.6" cy="159.8" r=".15"/>
<circle cx="144.7" cy="145.4" r=".15"/>
</g>
<text font-size="4.7" x="155.9" y="78.1">A</text>
<text font-size="3.2" x="6" y="8.6">A4</text>
<g font-size="2.8">
<text x="158.4" y="23.4">4.20 ±0.15</text>
<text x="82.8" y="26.3">10.50 ±0.10</text>
<text x="156.3" y="30.6">1.10</text>
<text x="194.9" y="39.2">4</text>
<text x="207.6" y="39.2">7</text>
<text x="160.5" y="47.5">18.40 -0.10</text>
<text x="169.3" y="44.7">0</text>
<text x="112.5" y="64.9">+0.10</text>
<text x="274.2" y="63">1</text>
<text x="106.3" y="67.7">2.20</text>
<text x="114.2" y="67.7">0</text>
<text x="135.1" y="66.3">16.60</text>
<text x="39" y="73">3.37 ±0.10</text>
<text x="33" y="78.9">8.50 ±0.10</text>
<text x="124.4" y="78.8">29.60 ±0.10</text>
<text x="159.8" y="83.9">1.70 ±0.10</text>
<text x="104.6" y="84.9">2 ±0.10</text>
<text x="159.8" y="107.5">0.60 ±0.05</text>
<text x="180" y="107.5">4.90</text>
<text x="186.3" y="104.6">+0.10</text>
<text x="188" y="107.5">0</text>
<text x="97.2" y="113.7">5.50</text>
<text x="103.4" y="110.8">+0.10</text>
<text x="105.1" y="113.7">0</text>
<text x="155.8" y="113.5">+0.10</text>
<text x="220.2" y="110.8">2</text>
<text x="39" y="114.8">0.66 ±0.10</text>
<text x="123.7" y="116.4">2.50 ±0.10</text>
<text x="149.5" y="116.4">1.90</text>
<text x="157.5" y="116.4">0</text>
<text x="274.2" y="116.8">3</text>
<text x="51.6" y="124.9">2 x</text>
<text x="60" y="124.9">1.60 THRU ALL</text>
<text x="149.6" y="121">3.85 ±0.10</text>
<text x="53.4" y="128.2">M2 - 6H THRU ALL</text>
<text x="153.4" y="129.9">0.27 ±0.10 X 75°MIN</text>
<text x="39" y="153.6">13 ±0.10</text>
<text x="162.6" y="153.7">13.68 ±0.10</text>
<text x="98.9" y="184.8">93.07 ±0.10</text>
<text x="292.2" y="208.2">A4</text>
</g>
<g font-size="2.5">
<text x="23.1" y="8.2">1</text>
<text x="72.7" y="8.2">2</text>
<text x="122.7" y="8.2">3</text>
<text x="172.7" y="8.2">4</text>
<text x="222.7" y="8.2">5</text>
<text x="272.7" y="8.2">6</text>
<text x="6.7" y="30.7">A</text>
<text x="288.7" y="30.7">A</text>
<text x="6.7" y="80.7">B</text>
<text x="288.7" y="80.7">B</text>
<text x="6.7" y="130.7">C</text>
<text x="288.7" y="129.7">C</text>
<text x="6.7" y="180.7">D</text>
<text x="251.7" y="191.7">TDC12-018</text>
<text x="251.7" y="195.4">TDC12-018</text>
<text x="23.1" y="203.2">1</text>
<text x="72.7" y="203.2">2</text>
<text x="123.1" y="203.2">3</text>
<text x="172.3" y="203.3">4</text>
<text x="222.5" y="203.6">5</text>
<text x="242.8" y="199">TDC12-018_A0</text>
<text x="269.2" y="203.2">6</text>
</g>
<g font-size="2.3">
<text x="236.6" y="13.5">REVISIONS</text>
<text x="200.3" y="18.2">ZONE</text>
<text x="208.5" y="18.2">REV.</text>
<text x="230.4" y="18.2">DESCRIPTION</text>
<text x="266.1" y="18.2">DATE</text>
<text x="277.5" y="18.2">APP'D</text>
<text x="254.9" y="183.9">QSFP PROJECT</text>
</g>
<g font-size="2.1">
<text x="88.3" y="82">0.075</text>
<text x="99.2" y="116.7">0.1</text>
<text x="106" y="116.7">F</text>
</g>
<g font-size="2">
<text x="202.4" y="182.8">ALL DIMENSIONS IN MILLIMETER</text>
<text x="203" y="180.3">UNLESS OTHERWISE SPECIFIED:</text>
<text x="204.7" y="187.8">DO NOT SCALE DRAWING</text>
</g>
<g font-size="1.8">
<text x="210.2" y="22.8">A</text>
<text x="231" y="22.8">INITIAL REVISION</text>
<text x="263.9" y="22.8">Apr/24/2012</text>
<text x="276.7" y="22.8">PHASIN K.</text>
<text x="282.5" y="197.3">Y2</text>
</g>
<g font-size="1.7">
<text x="102.9" y="116.5">M</text>
<text x="107.9" y="116.5">M</text>
</g>
<g font-size="1.4">
<text x="200.7" y="142.9">7</text>
<text x="210.5" y="142.9">ISO 7046-1 - M2 x 8 - Z --- 8N</text>
<text x="237" y="142.9">ISO 7046-1 - M2 x 8 - Z --- 8N</text>
<text x="258.8" y="142.9">2</text>
<text x="268.9" y="142.9">SS</text>
<text x="200.7" y="145.9">6</text>
<text x="200.7" y="149.1">5</text>
<text x="204.8" y="149.1">Spring OD.1.5 mm._Wire Dia.0.3mm_L6.0mm</text>
<text x="214.9" y="145.9">Heat sink tube</text>
<text x="239" y="149.1">TDC12-018-005 Spring</text>
<text x="241.4" y="145.9">Heat sink tube</text>
<text x="258.8" y="145.9">1</text>
<text x="258.8" y="149.1">2</text>
<text x="265.1" y="145.2">Material &lt;not</text>
<text x="266.1" y="146.6">specified&gt;</text>
<text x="267.1" y="149.1">AISI 304</text>
<text x="200.7" y="152.2">4</text>
<text x="200.7" y="155.4">3</text>
<text x="217.4" y="152.2">Ejector</text>
<text x="217.8" y="155.4">PCBA</text>
<text x="238.5" y="152.2">TDC12-018-003 Ejector</text>
<text x="244.9" y="155.4">PCB</text>
<text x="258.8" y="152.2">1</text>
<text x="258.8" y="155.4">1</text>
<text x="265.1" y="154.7">Material &lt;not</text>
<text x="267.1" y="152.2">AISI 304</text>
<text x="200.7" y="158.7">2</text>
<text x="200.7" y="161.8">1</text>
<text x="215.1" y="158.7">Bottom cover</text>
<text x="216.3" y="161.8">Top cover</text>
<text x="236.2" y="158.7">TDC12-018-002 Bottom cover</text>
<text x="237.5" y="161.8">TDC12-018-001 Top cover</text>
<text x="258.8" y="158.7">1</text>
<text x="258.8" y="161.8">1</text>
<text x="266.1" y="156.1">specified&gt;</text>
<text x="267.1" y="158.7">6063-T5</text>
<text x="267.1" y="161.8">6063-T5</text>
<text x="199.6" y="164.8">ITEM</text>
<text x="199.7" y="166.2">NO.</text>
<text x="215.3" y="165.5">DESCRIPTION</text>
<text x="241.6" y="165.5">PART NUMBER</text>
<text x="257.2" y="165.5">ult/QT</text>
<text x="257.5" y="164.1">Defa</text>
<text x="258.6" y="166.9">Y.</text>
<text x="266.3" y="165.5">MATERIAL</text>
<text x="279.4" y="165.5">REMARK</text>
<text x="270.8" y="191.8">Apr/24/2012</text>
<text x="280.4" y="191.8">SIRISAK S.</text>
<text x="272.2" y="195.6">PHASIN K.</text>
<text x="265.6" y="199">NTS</text>
<text x="273.6" y="199">1 OF 1</text>
</g>
<g font-size="1.1">
<text x="201.2" y="190.3">TOLERANCES</text>
<text x="218.7" y="190.5">MATERIAL:</text>
<text x="235.7" y="190.5">PART NIMBER:</text>
<text x="270.4" y="190">DATE:</text>
<text x="281.2" y="190">DWG.BY:</text>
<text x="201.2" y="192.1">UNLESS OTHERWISE SPECIFIED</text>
<text x="204.4" y="197.5">.XXX :</text>
<text x="205" y="195.7">.XX :</text>
<text x="205.6" y="193.9">.X :</text>
<text x="208.4" y="193.9">0.1</text>
<text x="208.5" y="195.7">0.05</text>
<text x="208.5" y="197.5">0.005</text>
<text x="218.7" y="197.8">FINISN:</text>
<text x="235.7" y="197.8">FILE NAME:</text>
<text x="235.7" y="194.2">DWG.NUMBER:</text>
<text x="260.4" y="197.4">SCALE:</text>
<text x="270.3" y="197.4">SHEET:</text>
<text x="270.3" y="193.8">APPROVED:</text>
<text x="282.4" y="194.2">REV.</text>
<text x="202" y="199.3">ANGULAR :</text>
</g>
</svg>
